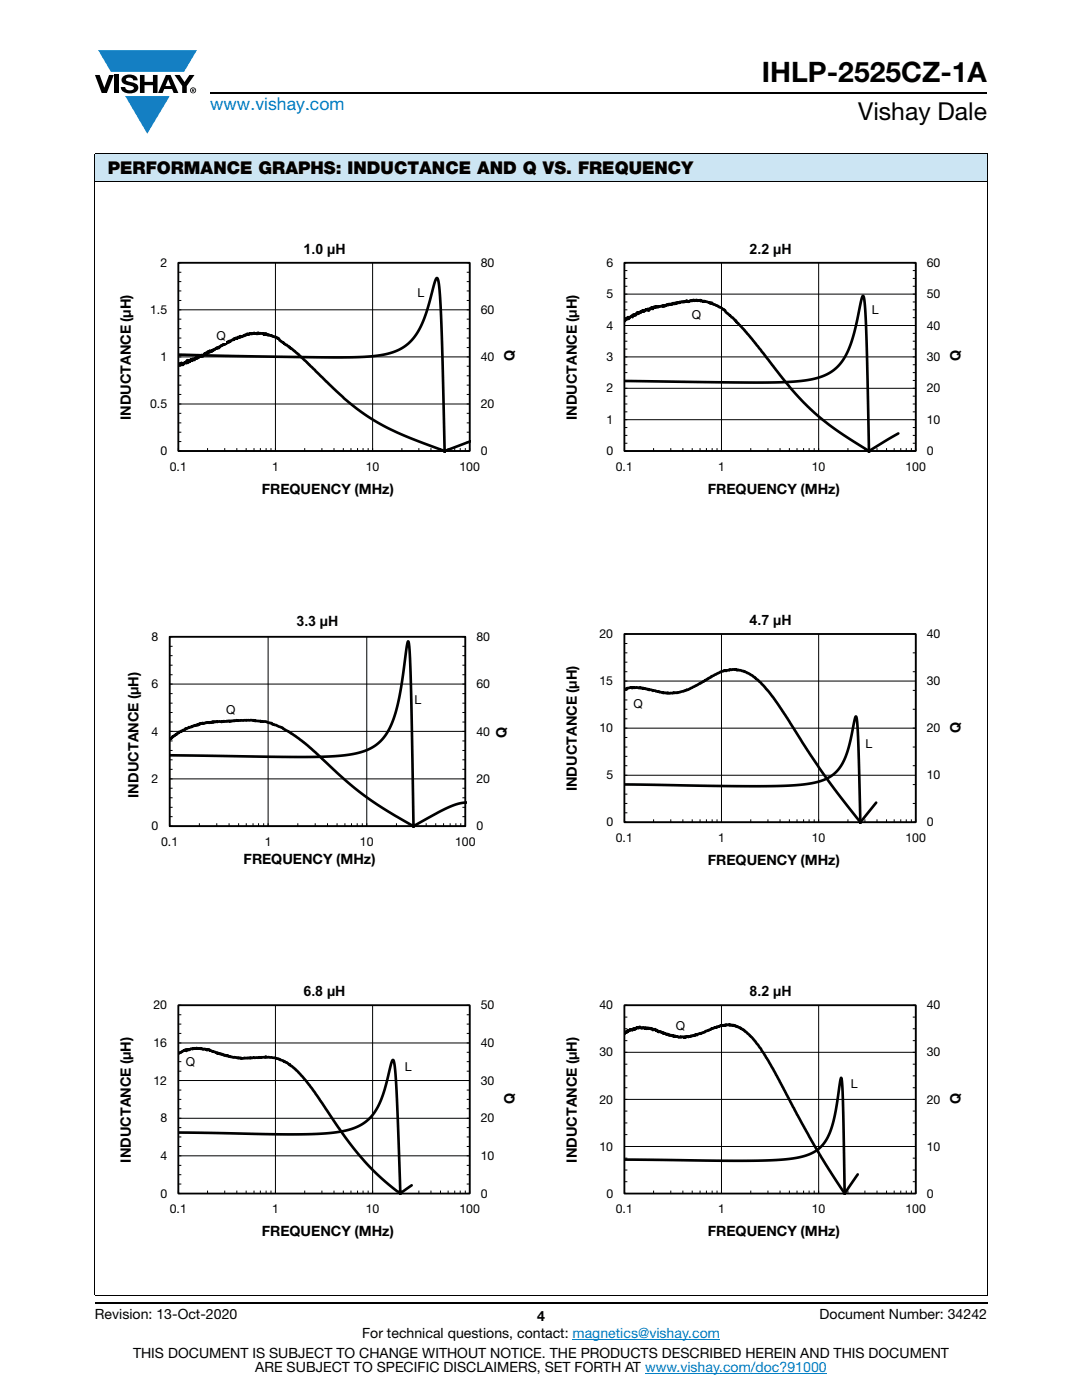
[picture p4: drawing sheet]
<svg xmlns="http://www.w3.org/2000/svg" width="216mm" height="279mm" viewBox="0 0 216 279" stroke-linecap="round" stroke-linejoin="round" font-family="sans-serif">
<g fill="#147fc3">
<path d="M19.6 10h19.7l-2.6 4.3h-1.1h-13.5z"/>
<path d="M25 19.2h8.9l-4.5 7.5z"/>
</g>
<g fill="#000">
<path d="M18.9 15h1l.9 2.5 1-2.5h.9l-1.4 3.6h-1zM22.9 15h.9v3.6h-.9zM24.6 15.3a2.1 2.1 0 0 1 2.8 .3l.1 .4h-.9a.79 .79 0 0 0-.7-.5 .79 .79 0 0 0-.8 .4l.3 .3 1 .2a1.08 1.08 0 0 1 1.2 1 1.08 1.08 0 0 1-1.1 1.2 1.73 1.73 0 0 1-2.4-1.2h.9a.96 .96 0 0 0 .8 .6 .96 .96 0 0 0 .9-.4 1.31 1.31 0 0 0-1.2-.6 1.03 1.03 0 0 1-1.1-.6 1.03 1.03 0 0 1 .2-1.1zM27.9 15h.9v1.3h1.7v-1.3h.9v3.6h-.9v-1.6h-1.7v1.6h-.9zM34.8 15h1.1l.9 1.4 1-1.4h1l-1.5 2.2v1.4h-.9v-1.4z"/>
<path d="M33.6 15.9l.5 1.3h-1.1zM33.1 15l-1.6 3.6h1l.3-.8h1.5l.3 .8h1l-1.6-3.6z"/>
<path d="M38.4 17.8h.2v.2h-.2zM38.3 17.7v.7h.1v-.3l.4 .3-.2-.3 .2-.2-.1-.2z"/>
<path d="M38.1 18a.46 .46 0 0 1 .9 0 .46 .46 0 0 1-.9 0zM37.9 18a.6 .6 0 0 0 1.2 0 .6 .6 0 0 0-1.2 0z"/>
</g>
<path d="M42 18.6h155M18.9 260h178.1" fill="none" stroke="#000" stroke-width=".36"/>
<path d="M114.3 267.3h29.3M128.7 274h36.3" fill="none" stroke="#007ec4" stroke-width=".2"/>
<path d="M18.9 30.7h178.1v5.5h-178.1z" fill="#cce5f3"/>
<g fill="none" stroke="#000" stroke-width=".2">
<path d="M18.9 30.7h178.1M18.9 36.2h178.1M18.9 30.8v227.6M197 30.8v227.6M35.6 52.4h58.1v37.6h-58.1zM35.6 60h.6M35.6 58.1h.6M35.6 56.2h.6M35.6 54.3h.6M55 52.4v37.6M74.4 52.4v37.6M93.1 60h.6"/>
<path d="M93.1 58.1h.6M93.1 56.2h.6M93.1 54.3h.6M35.6 71.2h58.1M35.6 61.8h58.1M35.6 78.7h.6M35.6 76.9h.6M35.6 75h.6M35.6 73.1h.6M35.6 69.4h.6M35.6 67.5h.6M35.6 65.6h.6"/>
<path d="M35.6 63.7h.6M93.1 78.7h.6M93.1 76.9h.6M93.1 75h.6M93.1 73.1h.6M93.1 69.4h.6M93.1 67.5h.6M93.1 65.6h.6M93.1 63.7h.6M35.6 80.6h58.1M35.6 88.1h.6M35.6 86.3h.6"/>
<path d="M35.6 84.4h.6M35.6 82.5h.6M41.4 89.4v.6M44.8 89.4v.6M47.3 89.4v.6M49.1 89.4v.6M50.7 89.4v.6M52 89.4v.6M53.1 89.4v.6M54.1 89.4v.6M60.8 89.4v.6M64.2 89.4v.6"/>
<path d="M66.6 89.4v.6M68.5 89.4v.6M70 89.4v.6M71.3 89.4v.6M72.4 89.4v.6M73.5 89.4v.6M80.2 89.4v.6M83.6 89.4v.6M86 89.4v.6M87.9 89.4v.6M89.4 89.4v.6M90.7 89.4v.6"/>
<path d="M91.8 89.4v.6M92.8 89.4v.6M93.1 88.1h.6M93.1 86.3h.6M93.1 84.4h.6M93.1 82.5h.6M18.9 258.5h178.1"/>
</g>
<path d="M35.6 52.4h58.1v37.6h-58.1z" fill="none" stroke="#000" stroke-width=".35"/>
<path d="M35.6 70.8l32.8 .5 5.8-.2 3.7-.6 1.7-.7 1.4-.8 1.2-1.2 1.1-1.5 1.6-3.3 1.8-6.6 .5-.9a5.4 5.4 0 0 1 .6 3.1l.4 10.4 .5 21.3M35.6 72.7l.1 .2 .1-.3 .3 .1 .1-.3 .1 .4v-.3l.2 .3 .3-.4 .1 .1 .2-.3 .1 .3 .2-.6 .1 .5 .2-.5 .1 .3 .2-.4 .1 .2 .1-.3 .2 .3 .1-.4 .1 .2 .2-.2v.3l.4-.7 .1 .3 .2-.2 .1 .1 .3-.4 .1 .1 .1-.2 .1 .3 .1-.4 .2 .3 .3-.3v-.3l.1 .2 .2-.3 .2 .3 .2-.6 .1 .2 .3-.3v.3l.1-.2 .2 .1 .1-.3 .1 .2 .1-.3 .2 .1 .5-.5 .1 .2 .1-.3 .3 .2 .1-.3h.1l.2-.3 .2 .1 .5-.4 .1 .1 .1-.2h.2l.3-.3 .1 .1 .2-.3 .2 .2 .6-.6 .1 .1 .4-.3 .1 .2 .2-.1 .1-.2 .1 .1 .1-.2 .2 .1 .1-.2v.2l.7-.3 .1-.1h.3l.3-.3 .1 .2 .1-.2 .3 .1 .2-.2 .1 .2 .5-.3 .5 .2 .1-.1 .1 .1 .1-.2 .2 .2 .3-.1 .5 .2 .1-.2 .1 .3 .2-.2h.2l.3 .3 .3-.1 1.7 .6 .7 .7 1.7 1.1 .2 .3 .2 .1 1.4 1.1 9.4 9.1 3.8 2.9 4.1 2.5 5 2.2 6.7 2.6 5.3-1.9" fill="none" stroke="#000" stroke-width=".53"/>
<g fill="#fff">
<path d="M83.3 56.9h1.4v2.9h-1.4z"/>
<path d="M43.2 65.4h1.9v2.9h-1.9z"/>
</g>
<g fill="none" stroke="#000" stroke-width=".2">
<path d="M124.6 52.4h58.1v37.6h-58.1zM124.6 57.1h.6M124.6 55.6h.6M124.6 54h.6M144 52.4v37.6M163.4 52.4v37.6M182.1 57.1h.6M182.1 55.6h.6M182.1 54h.6M182.7 58.7h-58.1M124.6 79.1h.6M124.6 75.9h.6"/>
<path d="M124.6 74.4h.6M124.6 72.8h.6M124.6 69.7h.6M124.6 68.1h.6M124.6 66.5h.6M124.6 63.4h.6M124.6 61.8h.6M124.6 60.3h.6M182.1 79.1h.6M182.1 75.9h.6M182.1 74.4h.6M182.1 72.8h.6"/>
<path d="M182.1 69.7h.6M182.1 68.1h.6M182.1 66.5h.6M182.1 63.4h.6M182.1 61.8h.6M182.1 60.3h.6M182.7 77.5h-58.1M182.7 71.2h-58.1M182.7 65h-58.1M124.6 88.5h.6M124.6 86.9h.6M124.6 85.3h.6"/>
<path d="M124.6 82.2h.6M124.6 80.6h.6M130.4 89.4v.6M133.8 89.4v.6M136.3 89.4v.6M138.1 89.4v.6M139.7 89.4v.6M141 89.4v.6M142.1 89.4v.6M143.1 89.4v.6M149.8 89.4v.6M153.2 89.4v.6"/>
<path d="M155.6 89.4v.6M157.5 89.4v.6M159 89.4v.6M160.3 89.4v.6M161.4 89.4v.6M162.5 89.4v.6M169.2 89.4v.6M172.6 89.4v.6M175 89.4v.6M176.9 89.4v.6M178.4 89.4v.6M179.7 89.4v.6"/>
<path d="M180.8 89.4v.6M181.9 89.4v.6M182.1 88.5h.6M182.1 86.9h.6M182.1 85.3h.6M182.1 82.2h.6M182.1 80.6h.6M182.7 83.8h-58.1"/>
</g>
<path d="M124.6 52.4h58.1v37.6h-58.1z" fill="none" stroke="#000" stroke-width=".35"/>
<path d="M124.6 76l29.9 .3 5.5-.3 3.6-.7 1.6-.7 1.4-.9 1.1-1.1 1-1.5 .8-1.8 .7-2.1 1.5-6.4a2.62 2.62 0 0 1 .6-1.7l.3 1.7 .2 5.2 .6 24.3M124.6 63.9l.1 .2 .2-.5 .2 .1 .1-.3 .1 .3v-.4l.2 .3 .1-.3 .5-.3 .1 .3 .2-.5 .1 .2 .2-.2 .1 .2 .4-.6 .2 .2 .1-.3 .1 .1 .2-.2v.2l.4-.5 .1 .3 .1-.2v.2l.1-.3 .1 .2 .3-.4 .3 .2 .1-.3 .2 .4 .3-.5 .1 .1 .1-.2v.2l.2-.3 .1 .4 .2-.5 .1 .2 .3-.3v.3l.4-.2 .1 .1v-.1h.3a.35 .35 0 0 1 .6 0l.1-.3 .3 .2 .1-.2 .1 .1 .2-.3 .3 .2 .1-.2 .1 .1 .2-.1 .2 .1 .1-.2 .1 .1 .3-.2 .1 .2 .2-.3 .2 .2 .2-.2h.3l.1-.2 .1 .1 .4-.1 .1 .1 .3-.2 .1 .2 .2-.2 .1 .1 .1-.2v.2l.1-.2 .2 .2 .6-.2 .2 .1 .3-.2 .1 .1 .1-.1 .3 .1 .1-.1 .2 .1 .5-.1 .1 .2 .1-.1 .5 .2 .1-.1 .2 .1 .9 .1 .1 .3 .3-.2 .4 .4 .8 .2 1.2 .7 .5 .6 1.9 1.6 .3 .5 1.5 1.5 9.1 11.6 3.5 3.7 2.1 1.9 2.7 2.1 7.2 4.7h.3l5.7-3.4" fill="none" stroke="#000" stroke-width=".53"/>
<g fill="#fff">
<path d="M173.9 60.3h1.4v2.9h-1.4z"/>
<path d="M138 61.3h1.9v2.9h-1.9z"/>
</g>
<g fill="none" stroke="#000" stroke-width=".2">
<path d="M33.9 127.1h59v37.8h-59zM33.9 136.5h59M33.9 138.4h.5M33.9 134.7h.5M33.9 132.8h.5M33.9 130.8h.5M33.9 129h.5M53.5 127.1v37.8M73.2 127.1v37.8M92.3 138.4h.6M92.3 134.7h.6M92.3 132.8h.6"/>
<path d="M92.3 130.8h.6M92.3 129h.6M33.9 155.4h59M33.9 146h59M33.9 159.2h.5M33.9 157.3h.5M33.9 153.5h.5M33.9 151.6h.5M33.9 149.8h.5M33.9 147.9h.5M33.9 144.1h.5M33.9 142.2h.5"/>
<path d="M33.9 140.3h.5M92.3 159.2h.6M92.3 157.3h.6M92.3 153.5h.6M92.3 151.6h.6M92.3 149.8h.6M92.3 147.9h.6M92.3 144.1h.6M92.3 142.2h.6M92.3 140.3h.6M33.9 163h.5M33.9 161.1h.5"/>
<path d="M39.8 164.3v.6M43.3 164.3v.6M45.7 164.3v.6M47.6 164.3v.6M49.1 164.3v.6M50.5 164.3v.6M51.6 164.3v.6M52.6 164.3v.6M59.4 164.3v.6M62.9 164.3v.6M65.4 164.3v.6M67.3 164.3v.6"/>
<path d="M68.8 164.3v.6M70.1 164.3v.6M71.3 164.3v.6M72.3 164.3v.6M79.1 164.3v.6M82.6 164.3v.6M85 164.3v.6M86.9 164.3v.6M88.5 164.3v.6M89.8 164.3v.6M91 164.3v.6M91.9 164.3v.6"/>
<path d="M92.3 163h.6M92.3 161.1h.6"/>
</g>
<path d="M33.9 127.1h59v37.8h-59z" fill="none" stroke="#000" stroke-width=".35"/>
<path d="M33.9 150.7l22.5 .4 8-.1 5.5-.4 2.1-.5 1.6-.6 1.6-1 1.3-1.3 1.2-1.8 .8-1.8 1.3-4.9 1.4-9.8 .2-.9 .3 1.5 .2 5 .6 30.7M33.9 147.6l.2-.3 .1 .1 .2-.4 .1 .1 .4-.4 .3-.1 .4-.5 .1 .1 .9-.6h.3l.2-.3 .2 .1 .4-.3h.6l.9-.5 .3 .2 .1-.2h.2v-.2l.1 .1 .5-.2 .2 .1 .6-.2 .6 .1 .4-.2 .2 .1 .1-.2 .1 .1 1.2-.1 .4 .1 .3-.2 1.2 .1 .1-.1 .2 .1 1.2-.3 .3 .1 3.1-.1 .2 .2 2.4 .1 3.1 1.2 2.7 1.8 3 2.3 5.4 5.1 4.3 3.6 4.4 3.1 6.1 3.6h.6l4.6-2.6 2.5-1.1 1.7-.6 1.5-.2" fill="none" stroke="#000" stroke-width=".53"/>
<g fill="#fff">
<path d="M82.7 138.1h1.4v2.9h-1.4z"/>
<path d="M45.1 140.2h1.9v2.9h-1.9z"/>
</g>
<g fill="none" stroke="#000" stroke-width=".2">
<path d="M124.6 126.5h58.1v37.6h-58.1zM124.6 135.9h58.1M124.6 137.8h.6M124.6 134.1h.6M124.6 130.3h.6M124.6 139.7h.6M124.6 132.2h.6M124.6 128.4h.6M144 126.5v37.6M163.4 126.5v37.6M182.1 137.8h.6M182.1 134.1h.6"/>
<path d="M182.1 130.3h.6M124.6 154.7h58.1M124.6 145.3h58.1M124.6 156.6h.6M124.6 152.8h.6M124.6 149.1h.6M124.6 141.6h.6M124.6 158.5h.6M124.6 150.9h.6M124.6 147.2h.6M124.6 143.5h.6M182.1 156.6h.6"/>
<path d="M182.1 152.8h.6M182.1 149.1h.6M182.1 141.6h.6M124.6 160.3h.6M124.6 162.2h.6M130.4 163.5v.6M133.8 163.5v.6M136.3 163.5v.6M138.1 163.5v.6M139.7 163.5v.6M141 163.5v.6M142.1 163.5v.6"/>
<path d="M143.1 163.5v.6M149.8 163.5v.6M153.2 163.5v.6M155.6 163.5v.6M157.5 163.5v.6M159 163.5v.6M160.3 163.5v.6M161.4 163.5v.6M162.5 163.5v.6M169.2 163.5v.6M172.6 163.5v.6M175 163.5v.6"/>
<path d="M176.9 163.5v.6M178.4 163.5v.6M179.7 163.5v.6M180.8 163.5v.6M181.9 163.5v.6M182.1 160.3h.6"/>
</g>
<path d="M124.6 126.5h58.1v37.6h-58.1z" fill="none" stroke="#000" stroke-width=".35"/>
<path d="M124.6 137.6l.6-.3 .7-.1 .1 .1 .1-.1 .1 .1 .1-.1 1.4 .1 .1-.1 1.5 .3 .2 .2h.4l.4 .2 .4-.1 1.6 .5 .1-.1 1 .2 1.1-.2 .6 .1 2.2-.7 3.4-1.7 1.3-.9 2.6-1.2 .3 .1 .8-.3 1 .1 .1-.1 .3 .2 .1-.1 1.1 .2 1 .5 1.4 .9 1.2 1 2.2 2.7 9.9 15 3 4.2 4.2 5.3a.56 .56 0 0 0 .6 .3 .56 .56 0 0 0 .5-.5l2.5-3.1M124.6 156.6l29.4 .3 5.7-.3 3.7-.6 1.6-.6 1.2-.8 1-.9 .9-1.3 1.2-3.1 1.5-6.3 .2 1 .2 3.3 .5 17.1" fill="none" stroke="#000" stroke-width=".53"/>
<g fill="#fff">
<path d="M172.7 146.8h1.4v2.9h-1.4z"/>
<path d="M126.4 138.9h1.9v2.9h-1.9z"/>
</g>
<g fill="none" stroke="#000" stroke-width=".2">
<path d="M35.6 200.6h58.1v37.6h-58.1zM35.6 215.6h58.1M35.6 208.1h58.1M35.6 219.4h.6M35.6 217.5h.6M35.6 213.8h.6M35.6 211.9h.6M35.6 210h.6M35.6 206.2h.6M35.6 204.4h.6M35.6 202.5h.6M55 200.6v37.6"/>
<path d="M74.4 200.6v37.6M93.1 219.4h.6M93.1 217.5h.6M93.1 213.8h.6M93.1 211.9h.6M93.1 210h.6M93.1 206.2h.6M93.1 204.4h.6M93.1 202.5h.6M35.6 230.7h58.1M35.6 223.2h58.1M35.6 236.3h.6"/>
<path d="M35.6 234.4h.6M35.6 232.6h.6M35.6 228.8h.6M35.6 226.9h.6M35.6 225h.6M35.6 221.3h.6M41.4 237.6v.6M44.8 237.6v.6M47.3 237.6v.6M49.1 237.6v.6M50.7 237.6v.6M52 237.6v.6"/>
<path d="M53.1 237.6v.6M54.1 237.6v.6M60.8 237.6v.6M64.2 237.6v.6M66.6 237.6v.6M68.5 237.6v.6M70 237.6v.6M71.3 237.6v.6M72.4 237.6v.6M73.5 237.6v.6M80.2 237.6v.6M83.6 237.6v.6"/>
<path d="M86 237.6v.6M87.9 237.6v.6M89.4 237.6v.6M90.7 237.6v.6M91.8 237.6v.6M92.8 237.6v.6M93.1 236.3h.6M93.1 234.4h.6M93.1 232.6h.6M93.1 228.8h.6M93.1 226.9h.6M93.1 225h.6"/>
<path d="M93.1 221.3h.6"/>
</g>
<path d="M35.6 200.6h58.1v37.6h-58.1z" fill="none" stroke="#000" stroke-width=".35"/>
<path d="M35.6 210.3l1-.7h.4l.1-.1 .1 .2 .1-.2 .4 .1 .5-.3 .2 .1 .4-.2 .3 .1 .1-.1 .5 .1 .2-.1 .2 .1h.2l.2 .1h.7l.1 .2 .4-.1 .7 .4 .9 .2v.2l.1-.2 .3 .2 .1-.1 .9 .4h.2l.3 .1 .1-.1 .3 .2 .9 .2 1.8 .3 .6-.2 3.9-.1 .2-.1 .3 .1 2.1 .3 1.8 .7 2.1 1.7 1.7 1.9 1.8 2.4 6.9 10.1 3.1 3.7 2.1 2.2 4.4 3.8 .6 .1 .4-.1 1.8-1.2M35.6 226l25.5 .4 5.4-.4 3.5-.6 1.5-.6 1.4-.9 1.1-1 .9-1.1 .8-1.6 .7-1.8 1.5-5.4a1.86 1.86 0 0 1 .6-1.4l.3 1.5 .3 4.3 .8 21.1" fill="none" stroke="#000" stroke-width=".53"/>
<g fill="#fff">
<path d="M80.8 211.4h1.4v2.9h-1.4z"/>
<path d="M37.1 210.4h1.9v3h-1.9z"/>
</g>
<g fill="none" stroke="#000" stroke-width=".2">
<path d="M124.6 200.6h58.1v37.6h-58.1zM124.6 217.1h.6M124.6 214.7h.6M124.6 212.4h.6M124.6 207.7h.6M124.6 205.3h.6M124.6 203h.6M144 200.6v37.6M163.4 200.6v37.6M182.1 217.1h.6M182.1 214.7h.6M182.1 212.4h.6"/>
<path d="M182.1 207.7h.6M182.1 205.3h.6M182.1 203h.6M182.7 219.4h-58.1M182.7 210h-58.1M124.6 235.8h.6M124.6 233.5h.6M124.6 231.1h.6M124.6 226.4h.6M124.6 224.1h.6M124.6 221.7h.6M130.4 237.6v.6"/>
<path d="M133.8 237.6v.6M136.3 237.6v.6M138.1 237.6v.6M139.7 237.6v.6M141 237.6v.6M142.1 237.6v.6M143.1 237.6v.6M149.8 237.6v.6M153.2 237.6v.6M155.6 237.6v.6M157.5 237.6v.6M159 237.6v.6"/>
<path d="M160.3 237.6v.6M161.4 237.6v.6M162.5 237.6v.6M169.2 237.6v.6M172.6 237.6v.6M175 237.6v.6M176.9 237.6v.6M178.4 237.6v.6M179.7 237.6v.6M180.8 237.6v.6M181.9 237.6v.6M182.1 235.8h.6"/>
<path d="M182.1 233.5h.6M182.1 231.1h.6M182.1 226.4h.6M182.1 224.1h.6M182.1 221.7h.6M182.7 228.8h-58.1"/>
</g>
<path d="M124.6 200.6h58.1v37.6h-58.1z" fill="none" stroke="#000" stroke-width=".35"/>
<path d="M124.6 206.4l.4-.6 .1 .2 .1-.3 .1 .2 .1-.3 .2 .1 .2-.3 .3 .1v.1l.3-.4 .1 .2 .2 .1v-.3l.1 .2a.32 .32 0 0 1 .2-.3 .32 .32 0 0 1 .4 .1l.3-.3a.32 .32 0 0 0 .3 .3 .32 .32 0 0 0 .3-.2l.2 .2 .1-.1 .1 .2 .2-.2 .1 .2 .3-.2 .2 .2 .1-.1 .1 .1 .1-.1 .1 .2 .2-.1 .2 .3 .4-.2 .4 .4 .1-.2 .2 .4v-.2l.1 .1h.3l.1 .1 .4 .1v.2l.2-.2 .1 .2 .2-.1 .1 .3 .2-.1 .1 .1 .1-.1 .1 .2 .1-.1 .7 .3 .1-.2 .1 .2 .4-.1 .6 .3 1.1-.1v.2l.3-.2 .5 .1 1-.4 .2 .1 .3-.3 .3 .2 .3-.3 .3-.1 .1 .1 1-.5 1-.3 .2-.3 .9-.2v.1l.1-.2h.5l.5-.3 .5 .1 .3-.2 .1 .2v-.2h.6l.1 .2 .1-.2 .3 .2 .4-.1 1.9 .9 1.5 1.3 .9 1.1 1.7 2.3 1.9 3.2 7.6 14.1 3.4 5.7 3.2 4.9 2.7-3.7M124.6 231.4l27.7 .2 5.4-.3 2-.4 1.7-.5 1.2-.6 1.3-1 .9-1.2 .7-1.4 1-3.5 1.3-7.6 .2 1.1 .2 3.8 .3 18.5" fill="none" stroke="#000" stroke-width=".53"/>
<g fill="#fff">
<path d="M169.8 214.8h1.4v2.9h-1.4z"/>
<path d="M134.9 203.2h1.9v2.9h-1.9z"/>
</g>
<text font-size="5.6" x="152" y="16.4">IHLP-2525CZ-1A</text>
<text font-size="4.9" x="171.3" y="24">Vishay Dale</text>
<text font-size="3.5" fill="#007ec4" x="42" y="21.9">www.vishay.com</text>
<text font-size="3.5" x="21.5" y="34.8">PERFORMANCE GRAPHS: INDUCTANCE AND Q VS. FREQUENCY</text>
<g font-size="2.8">
<text x="60.6" y="50.7">1.0 µH</text>
<text x="149.6" y="50.7">2.2 µH</text>
<text x="102.7" y="72.1" transform="rotate(-90 102.7 72.1)">Q</text>
<text x="191.7" y="72.1" transform="rotate(-90 191.7 72.1)">Q</text>
<text x="26.1" y="83.9" transform="rotate(-90 26.1 83.9)">INDUCTANCE (μH)</text>
<text x="115.1" y="83.9" transform="rotate(-90 115.1 83.9)">INDUCTANCE (μH)</text>
<text x="52.2" y="98.5">FREQUENCY (MHz)</text>
<text x="141.2" y="98.5">FREQUENCY (MHz)</text>
<text x="59.2" y="125">3.3 µH</text>
<text x="149.6" y="124.7">4.7 µH</text>
<text x="101.1" y="147.3" transform="rotate(-90 101.1 147.3)">Q</text>
<text x="191.7" y="146.2" transform="rotate(-90 191.7 146.2)">Q</text>
<text x="27.7" y="159.2" transform="rotate(-90 27.7 159.2)">INDUCTANCE (μH)</text>
<text x="115.1" y="157.9" transform="rotate(-90 115.1 157.9)">INDUCTANCE (μH)</text>
<text x="48.6" y="172.4">FREQUENCY (MHz)</text>
<text x="141.2" y="172.6">FREQUENCY (MHz)</text>
<text x="60.6" y="198.8">6.8 µH</text>
<text x="149.6" y="198.8">8.2 µH</text>
<text x="102.7" y="220.3" transform="rotate(-90 102.7 220.3)">Q</text>
<text x="191.7" y="220.3" transform="rotate(-90 191.7 220.3)">Q</text>
<text x="26.1" y="232" transform="rotate(-90 26.1 232)">INDUCTANCE (μH)</text>
<text x="115.1" y="232" transform="rotate(-90 115.1 232)">INDUCTANCE (μH)</text>
<text x="52.2" y="246.7">FREQUENCY (MHz)</text>
<text x="141.2" y="246.7">FREQUENCY (MHz)</text>
<text x="18.9" y="263.3">Revision: 13-Oct-2020</text>
<text x="107.2" y="263.6">4</text>
<text x="163.6" y="263.3">Document Number: 34242</text>
<text x="72.3" y="267.1">For technical questions, contact: magnetics@vishay.com</text>
<text x="26.5" y="271">THIS DOCUMENT IS SUBJECT TO CHANGE WITHOUT NOTICE. THE PRODUCTS DESCRIBED HEREIN AND THIS DOCUMENT</text>
<text x="50.9" y="273.8">ARE SUBJECT TO SPECIFIC DISCLAIMERS, SET FORTH AT www.vishay.com/doc?91000</text>
</g>
<g font-size="2.5">
<text x="32" y="53.3">2</text>
<text x="95.9" y="53.3">80</text>
<text x="121" y="53.3">6</text>
<text x="184.9" y="53.3">60</text>
<text x="83.3" y="59.3">L</text>
<text x="121" y="59.5">5</text>
<text x="184.9" y="59.5">50</text>
<text x="29.9" y="62.7">1.5</text>
<text x="95.9" y="62.7">60</text>
<text x="121" y="65.8">4</text>
<text x="138" y="63.7">Q</text>
<text x="173.9" y="62.7">L</text>
<text x="184.9" y="65.8">40</text>
<text x="43.2" y="67.8">Q</text>
<text x="32" y="72">1</text>
<text x="95.9" y="72.1">40</text>
<text x="121" y="72.1">3</text>
<text x="184.9" y="72.1">30</text>
<text x="29.9" y="81.4">0.5</text>
<text x="95.9" y="81.4">20</text>
<text x="121" y="78.3">2</text>
<text x="184.9" y="78.3">20</text>
<text x="121" y="84.6">1</text>
<text x="184.9" y="84.6">10</text>
<text x="32" y="90.8">0</text>
<text x="33.9" y="93.9">0.1</text>
<text x="54.3" y="93.9">1</text>
<text x="73" y="93.9">10</text>
<text x="91.7" y="93.9">100</text>
<text x="95.9" y="90.8">0</text>
<text x="121" y="90.8">0</text>
<text x="122.9" y="94">0.1</text>
<text x="143.3" y="94">1</text>
<text x="162" y="94">10</text>
<text x="180.7" y="94">100</text>
<text x="184.9" y="90.8">0</text>
<text x="30.3" y="127.9">8</text>
<text x="95.1" y="127.9">80</text>
<text x="119.6" y="127.4">20</text>
<text x="184.9" y="127.4">40</text>
<text x="30.3" y="137.4">6</text>
<text x="95.1" y="137.4">60</text>
<text x="119.6" y="136.7">15</text>
<text x="184.9" y="136.7">30</text>
<text x="45.1" y="142.6">Q</text>
<text x="82.7" y="140.4">L</text>
<text x="126.4" y="141.3">Q</text>
<text x="30.3" y="146.8">4</text>
<text x="95.1" y="146.8">40</text>
<text x="119.6" y="146.1">10</text>
<text x="172.7" y="149.2">L</text>
<text x="184.9" y="146.1">20</text>
<text x="121" y="155.5">5</text>
<text x="184.9" y="155.5">10</text>
<text x="30.3" y="156.3">2</text>
<text x="95.1" y="156.3">20</text>
<text x="30.3" y="165.7">0</text>
<text x="95.1" y="165.7">0</text>
<text x="121" y="164.9">0</text>
<text x="184.9" y="164.9">0</text>
<text x="32.1" y="168.8">0.1</text>
<text x="52.8" y="168.8">1</text>
<text x="71.8" y="168.8">10</text>
<text x="90.8" y="168.8">100</text>
<text x="122.9" y="168">0.1</text>
<text x="143.3" y="168">1</text>
<text x="162" y="168">10</text>
<text x="180.7" y="168">100</text>
<text x="30.6" y="201.4">20</text>
<text x="95.9" y="201.4">50</text>
<text x="119.6" y="201.4">40</text>
<text x="184.9" y="201.4">40</text>
<text x="30.6" y="209">16</text>
<text x="95.9" y="209">40</text>
<text x="134.9" y="205.5">Q</text>
<text x="37.1" y="212.8">Q</text>
<text x="80.8" y="213.8">L</text>
<text x="119.6" y="210.8">30</text>
<text x="184.9" y="210.8">30</text>
<text x="30.6" y="216.5">12</text>
<text x="95.9" y="216.5">30</text>
<text x="119.6" y="220.2">20</text>
<text x="169.8" y="217.2">L</text>
<text x="184.9" y="220.2">20</text>
<text x="32" y="224">8</text>
<text x="95.9" y="224">20</text>
<text x="32" y="231.5">4</text>
<text x="95.9" y="231.5">10</text>
<text x="119.6" y="229.6">10</text>
<text x="184.9" y="229.6">10</text>
<text x="32" y="239">0</text>
<text x="95.9" y="239">0</text>
<text x="121" y="239">0</text>
<text x="184.9" y="239">0</text>
<text x="33.9" y="242.1">0.1</text>
<text x="54.3" y="242.1">1</text>
<text x="73" y="242.1">10</text>
<text x="91.7" y="242.1">100</text>
<text x="122.9" y="242.1">0.1</text>
<text x="143.3" y="242.1">1</text>
<text x="162" y="242.1">10</text>
<text x="180.7" y="242.1">100</text>
</g>
</svg>
